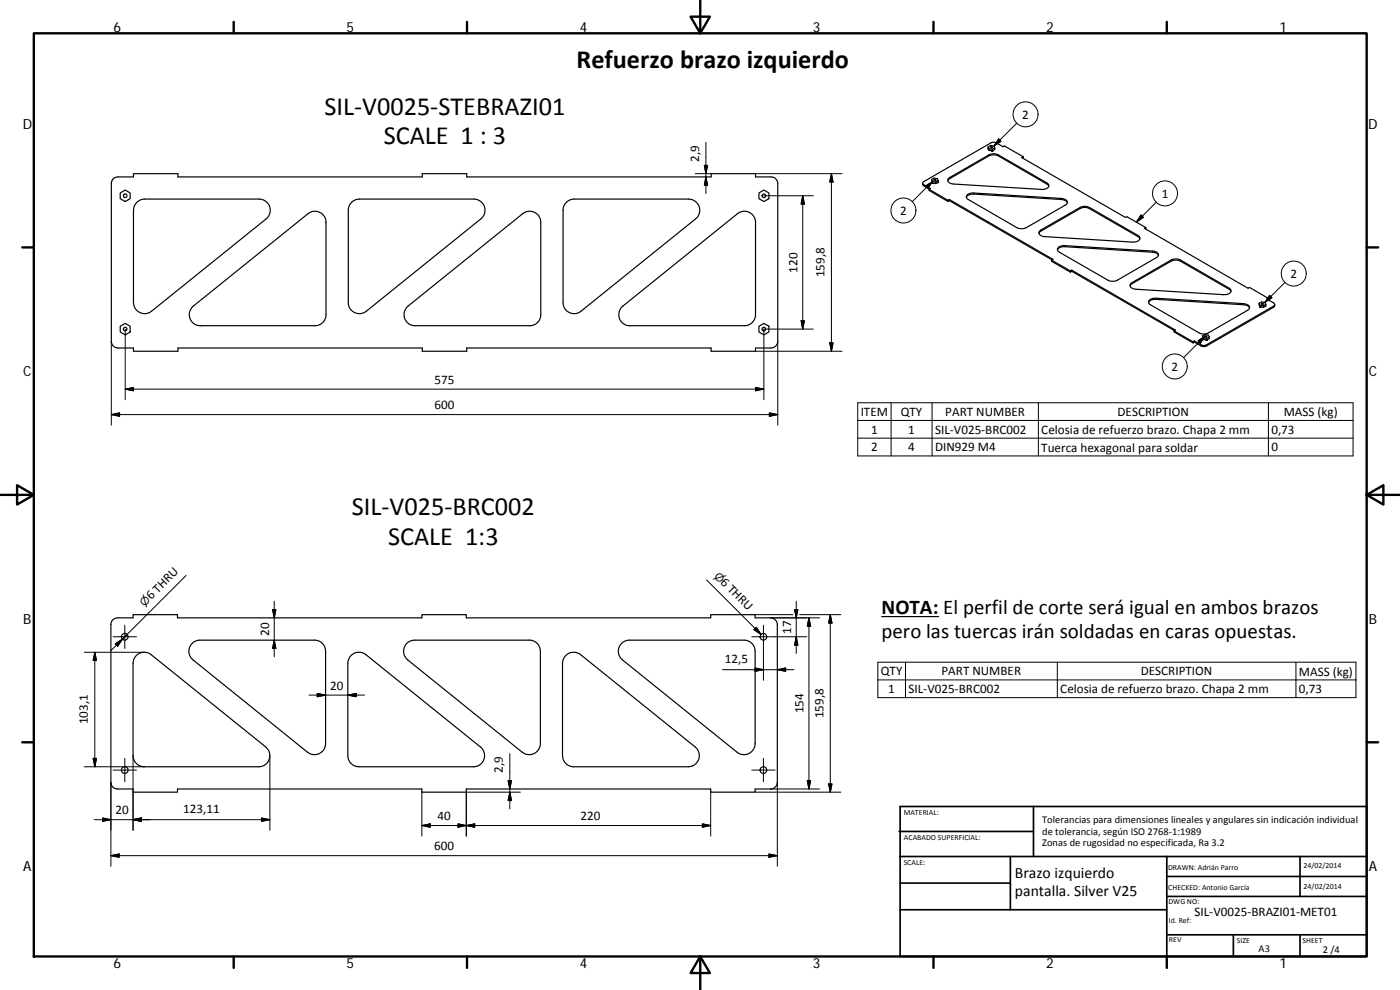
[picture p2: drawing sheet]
<svg xmlns="http://www.w3.org/2000/svg" width="420mm" height="297mm" viewBox="0 0 420 297" stroke-linecap="round" stroke-linejoin="round" font-family="sans-serif">
<g fill="none" stroke="#000" stroke-width=".36">
<path d="M33.9 53.8l1.2-.7h5v-1h13.3v1h73.3v-1h13.4v1h73.3v-1h13.3v1h4.7a1.94 1.94 0 0 1 2 2v47.3a2.04 2.04 0 0 1-2 2h-4.7v1h-13.3v-1h-73.3v1h-13.4v-1h-73.3v1h-13.3v-1h-4.7a2.01 2.01 0 0 1-2-2v-47.3zM36.1 57.9l1.5-.9 1.5 .9v1.7l-1.5 .9-1.5-.9zM227.8 57.9l1.4-.9 1.5 .9v1.7l-1.5 .9-1.4-.9zM276.9 55l.2 .7 1.9 1.1M278.8 56.8l5.7 3.3M278.8 56.8v.3l5.7 3.3M279.6 53.9l.3 .6 .9 .1M279.6 53.9l.7-.5 1 .2 .3 .6M279.6 53.9l.3 1.1M279.9 55l.9 .1M279.9 54.5v.5M280.3 54a.32 .32 0 0 1 .3-.2 .32 .32 0 0 1 .3 .3l-.4 .1z"/>
<path d="M280.8 54.6v.5M281.6 54.2v.6l-.8 .3M281.6 54.2l-.8 .4M284.4 54.2l.4-.5 12-6.9a3.3 3.3 0 0 1 2.8 0l14.8 8.6 .4 .5M284.6 53.6l12.2-7.1a2.98 2.98 0 0 1 2.8 0l14.6 8.4a1.01 1.01 0 0 1 .5 1.2 1.01 1.01 0 0 1-1.2 .7l-27.3-1.6a1.3 1.3 0 0 1-1.6-1.6zM284.9 59.9l-.4 .2M284.9 59.9v.3M284.9 59.9l31.1 17.9-.4 .2M290 59.2a2.09 2.09 0 0 1 2.2-1l26.3 1.7a1.92 1.92 0 0 1 1.8 1M290.3 58.5l1-.5 .9-.1 26.3 1.6a1.28 1.28 0 0 1 1.3 .4 1.28 1.28 0 0 1 .3 1.3l-12.1 7.1a3.3 3.3 0 0 1-2.8 0l-14.6-8.4a.83 .83 0 0 1-.3-1.4zM296.5 44.1l.1 .7M296.6 44.8l.2 .3"/>
<path d="M296.6 44.7v.1M296.8 45.1l1 .3M296.8 44.7l1 .1M296.8 44.7v.4M297.8 44.8v.6M298.5 44.4v.5l-.7 .5M298.5 44.4l-.7 .4M298.5 44.4l-.2-.6-1-.2-.8 .5 .3 .6M307.1 47l-5.7-3.2-.4 .2-2.4-1.3-1.1 .1-20.4 11.8-.2 .3 .2 .4 2.1 1.3-.4 .2M307.1 47l-.4 .3 31.1 18 .4-.3 5.7 3.3M307.1 47l-.2 .5M41.1 60.7l1-.7 1.3-.3h34.4a3.3 3.3 0 0 1 3.1 2.3 3.3 3.3 0 0 1-1 3.7l-34.4 27.7a3.3 3.3 0 0 1-3.5 .4 3.3 3.3 0 0 1-1.9-3v-27.7l.2-1.3z"/>
<path d="M105.5 60.7l1.1-.7 1.3-.3h34.3a3.3 3.3 0 0 1 3.2 2.3 3.3 3.3 0 0 1-1.1 3.7l-34.4 27.7a3.3 3.3 0 0 1-3.5 .4 3.3 3.3 0 0 1-1.9-3v-27.7l.3-1.3zM169.9 60.7l1.1-.7 1.3-.3h34.4a3.3 3.3 0 0 1 3.1 2.3 3.3 3.3 0 0 1-1 3.7l-34.4 27.7a3.3 3.3 0 0 1-3.5 .4 3.3 3.3 0 0 1-1.9-3v-27.7l.2-1.3zM284.5 60.1v.3M284.9 60.2l-.4 .2M284.9 60.2l30.8 17.8M311.8 70l.6-.6 11.7-6.8a3.1 3.1 0 0 1 2.9 0l14.5 8.4 .6 .6M312.1 69.2l12-6.9a3.1 3.1 0 0 1 2.9 0l14.5 8.4a1.02 1.02 0 0 1 .5 1.2 1.02 1.02 0 0 1-1.1 .7l-27.3-1.6a1.28 1.28 0 0 1-1.6-1.6zM315.6 78l5.7 3.3M315.6 78v.4l5.7 3.3M317.4 75a1.99 1.99 0 0 1 2.2-1l26.3 1.7a1.77 1.77 0 0 1 1.8 .9M317.6 74.3l.7-.4 .9-.2 26.7 1.6a1.3 1.3 0 0 1 1.6 1.7l-12.2 7.1a3.2 3.2 0 0 1-2.8 0l-14.6-8.4a.83 .83 0 0 1-.3-1.4zM343.9 68.3l-.4 .2 31.1 18 .4-.3 5.6 3.3"/>
<path d="M343.9 68.3l-.2 .4M36.1 97.9l1.5-.9 1.5 .9v1.7l-1.5 .9-1.5-.9zM57.8 92.1l34.6-28a3.3 3.3 0 0 1 3.6-.4 3.3 3.3 0 0 1 1.8 3v27.7a3.3 3.3 0 0 1-3.3 3.3h-34.3a3.3 3.3 0 0 1-3.1-2 3.3 3.3 0 0 1 .7-3.6zM122.2 92.1l34.7-28a3.3 3.3 0 0 1 3.5-.4 3.3 3.3 0 0 1 1.9 3v27.7a3.3 3.3 0 0 1-3.3 3.3h-34.4a3.3 3.3 0 0 1-3.1-2 3.3 3.3 0 0 1 .7-3.6zM186.6 92.1l34.7-28a3.3 3.3 0 0 1 3.6-.4 3.3 3.3 0 0 1 1.8 3v27.7a3.3 3.3 0 0 1-3.3 3.3h-34.4a3.3 3.3 0 0 1-3-2 3.3 3.3 0 0 1 .6-3.6zM227.8 97.9l1.4-.9 1.5 .9v1.7l-1.5 .9-1.4-.9zM321.3 81.3v.4M321.7 81.1l-.4 .2M321.7 81.4l-.4 .3M321.7 81.1v.3M321.7 81.1l31.1 18-.4 .2M321.7 81.4l30.8 17.8"/>
<path d="M339.1 85.8l.6-.7 11.8-6.7a3.1 3.1 0 0 1 2.8 0l14.6 8.4 .5 .6M339.3 85.1l12.2-7.1a3.2 3.2 0 0 1 2.8 0l14.6 8.5a1 1 0 0 1 .5 1.2 1 1 0 0 1-1.2 .6l-27.3-1.5a1.29 1.29 0 0 1-1.3-.3 1.29 1.29 0 0 1-.3-1.4zM344.7 90.8a2 2 0 0 1 2.2-1l26.3 1.6a1.89 1.89 0 0 1 1.8 1M344.8 90.2a2.51 2.51 0 0 1 2.1-.7l26.3 1.6a1.39 1.39 0 0 1 1.8 1.5l-.6 .5-11.7 6.8a3.1 3.1 0 0 1-2.9 0l-14.8-8.6-.3-.5zM352.4 99.3l5.6 3.3M352.4 99.3v.3l5.6 3.3M377.9 91l.7-.4 1 .1 .3 .6M377.9 91l.2 .6 1 .1M377.9 91l.2 .9M378.1 91.9v.1M378.1 92v.2M378.1 91.6v.6"/>
<path d="M378.1 92.2h1M379.1 91.7v.5M379.9 91.3v.6l-.8 .3M379.9 91.3l-.8 .4M380.6 89.5l-.4 .2 2.2 1.3 .2 .3-.2 .4-20.3 11.7-1.2 .2-2.5-1.3M380.6 89.5l-.1 .4M382.6 91.4l-.1 .4-.3 .4-20.1 11.6-.7 .2-.8-.1-2.2-1.3M358 102.6v.3M358.4 102.3l-.4 .3M358.4 102.3v.3M358.4 102.6l-.4 .3M360.9 100.8l.3 1.1"/>
<path d="M360.9 100.8l.7-.4 1 .2 .3 .5M360.9 100.8l.3 .6M361.2 101.9l1 .2M361.2 101.4v.5M362.2 101.5v.6M362.9 101.1v.5l-.7 .5M362.9 101.1l-.7 .4-1-.1M34 185.9l1.3-.5h4.6v-1h13.4v1h73.3v-1h13.3v1h73.4v-1h13.3v1h4.7a2.08 2.08 0 0 1 2 2v47.3a2.05 2.05 0 0 1-2 2h-4.7v1h-13.3v-1h-73.4v1h-13.3v-1h-73.3v1h-13.4v-1h-4.6a1.97 1.97 0 0 1-2-2v-47.3l.2-1zM40.9 196.7a3.4 3.4 0 0 1 4.5-.3l34.3 27.7a3.3 3.3 0 0 1 1.1 3.7 3.3 3.3 0 0 1-3.2 2.3h-34.3a3.4 3.4 0 0 1-3.4-3.4v-27.7l.3-1.3zM57.7 193l.6-.5 1.7-.4h34.4a3.3 3.3 0 0 1 3.3 3.3v27.7a3.3 3.3 0 0 1-1.9 3 3.3 3.3 0 0 1-3.5-.4l-34.4-27.7a3.3 3.3 0 0 1-.2-5zM105.4 196.7a3.3 3.3 0 0 1 4.4-.3l34.4 27.7a3.3 3.3 0 0 1 1 3.7 3.3 3.3 0 0 1-3.1 2.3h-34.4a3.4 3.4 0 0 1-3.3-3.4v-27.7l.3-1.3zM122.1 193l1.1-.7 1.3-.2h34.3a3.3 3.3 0 0 1 3.4 3.3v27.7a3.3 3.3 0 0 1-1.9 3 3.3 3.3 0 0 1-3.6-.4l-34.3-27.7a3.4 3.4 0 0 1-.3-5z"/>
<path d="M169.8 196.7a3.4 3.4 0 0 1 4.5-.3l34.3 27.7a3.3 3.3 0 0 1 1.1 3.7 3.3 3.3 0 0 1-3.2 2.3h-34.3a3.4 3.4 0 0 1-3.4-3.4v-27.7l.3-1.3zM264.6 185h17.1M226.6 223.1a3.3 3.3 0 0 1-1.9 3 3.3 3.3 0 0 1-3.5-.4l-34.4-27.7a3.3 3.3 0 0 1-1-3.7 3.3 3.3 0 0 1 3.1-2.2h34.4a3.3 3.3 0 0 1 3.3 3.3v27.7"/>
<circle cx="37.6" cy="58.7" r=".53"/>
<circle cx="229.2" cy="58.7" r=".55"/>
<circle cx="297.5" cy="44.3" r=".27"/>
<circle cx="37.6" cy="98.7" r=".54"/>
<circle cx="229.2" cy="98.7" r=".53"/>
<circle cx="378.9" cy="91.1" r=".28"/>
<circle cx="361.9" cy="101" r=".27"/>
<circle cx="37.4" cy="191.1" r="1"/>
<circle cx="229.1" cy="191.1" r="1"/>
<circle cx="37.4" cy="231.1" r="1.01"/>
<circle cx="229.1" cy="231.1" r="1.01"/>
</g>
<g fill="none" stroke="#000" stroke-width=".71">
<path d="M10.1 10h400.1v277h-400.1zM70.1 6.6v3.4M140.2 6.6v3.4M207.3 5h5.8l-2.9 5zM210.2 0v10M280.2 6.6v3.4M350.2 6.6v3.4M6.7 74.2h3.4M410.2 74.2h3.4M.2 148.5h9.9M5.1 145.6l5 2.9-5 2.9zM410.2 148.5l5-2.9v5.8z"/>
<path d="M410.2 148.5h9.9M6.7 222.7h3.4M410.2 222.7h3.4M70.1 287v3.4M140.2 287v3.4M210.2 287l2.9 5h-5.8zM210.2 287v10M280.2 287v3.4M350.2 287v3.4"/>
</g>
<g fill="none" stroke="#000" stroke-width=".51">
<path d="M269.8 249.5h40.4M270.1 257h140.1M270.1 242h140.1v45h-140.1zM303.2 257v16M310.2 242v15M350.2 257v30M390.2 257v12M270.1 273h80.1M270.1 265h33.1M350.2 269h60M350.2 263h60M350.2 280.5h60"/>
<path d="M370.2 280.5v6.5M390.2 280.5v6.5"/>
</g>
<g fill="none" stroke="#000" stroke-width=".3">
<path d="M305.1 37l-6.8 6.8M208.7 52.1h4.7M211.4 49.6h1l-.6 2.5zM211.8 42.7v15.4M211.8 53.1l.6 2.5h-1zM226.7 52.1h26M229.2 58.7h14.9M240.9 58.7v40M240.9 58.7l.5 2.5h-1zM249.5 52.1v53.3M249.5 52.1l.5 2.5h-1zM277.7 55.9l2.2-1.4-1.5 2.1z"/>
<path d="M279.9 54.5l-6.1 6M299.7 41.7l.7 .7-2.1 1.4zM342.4 64.5l.7 .7-2.1 1.5zM347 60.7l-6 6M37.6 98.7v21.2M240.4 96.2h1l-.5 2.5zM244.1 98.7h-14.9v21.2M381 88.6l.7 .7-2.1 1.4zM385.6 84.7l-6 6M33.4 102.4v25.2M37.6 116.8l2.5-.5v1zM37.6 116.8h191.6"/>
<path d="M226.7 116.3l2.5 .5-2.5 .5zM226.7 105.4h26M233.4 102.4v25.2M249 102.9h1l-.5 2.5zM359.6 102.3l2.1-1.5-1.5 2.2zM361.7 100.8l-6.5 6.5M33.4 124.4l2.5-.5v1zM33.4 124.4h200M230.9 123.9l2.5 .5-2.5 .5zM257.4 120.8h148.7v16h-148.7zM257.4 126.2h148.7M257.4 131.5h148.7"/>
<path d="M267.4 120.8v16M279.7 120.8v16M311.6 120.8v16M380.7 120.8v16M55.8 172.7l-19.1 19.1M212 174l16.4 16.4M25.3 195.7h18M28.5 195.7v34.4M28.5 195.7l.5 2.5h-1.1zM33.9 191.1h7M34.6 193.2l2.1-1.4-1.4 2.1zM36.7 191.8l-3.5 3.5"/>
<path d="M37.5 187.6v7M38.2 190.4l-1.5 1.4M81.8 182.9h1l-.5 2.5zM82.3 180.4v16.7M82.3 192.1l.5 2.5h-1zM225.6 191.1h16.5M226.3 188.9l.7-.7 1.4 2.2zM226.6 184.4h11.3M229.1 187.6v16.5M231.3 185.4h14.6M238.5 182.9h.9l-.4 2.5zM239 180.4v15.6"/>
<path d="M239 191.1l.4 2.5h-.9zM240 184.4h12.4M242.8 185.4l.5 2.5h-1zM242.8 185.4v51.3M249.2 184.4v53.3M249.2 184.4l.5 2.5h-1zM263.5 198.7h143.4v10.6h-143.4zM271.7 198.7v10.6M317.3 198.7v10.6M388.9 198.7v10.6M92.7 208.6h16.7M95.2 208.1l2.5 .5-2.5 .5z"/>
<path d="M104.4 208.6l2.5-.5v1zM216.8 200.9h21.5M226.6 200.4l2.5 .5-2.5 .5zM233.3 200.9l2.5-.5v1zM263.5 204h143.4M25.3 230.1h12M27.9 227.5h1.1l-.5 2.6zM33.3 234.7v25.2M33.9 231.1h7M37.5 227.5v7.1M37.5 230.1h5.8M39.9 226.7v4.2"/>
<path d="M39.9 231.2v17.9M81 226.7v22.4M126.6 237.7v13.2M152.5 234.2h1l-.5 2.5zM153 226.1v16.6M153 237.7l.5 2.5h-1zM156.2 237.7h-16.3v13.2M213.3 237.7v13.2M225.6 231.1h7M226.6 237.7h25.8M229.1 227.5v7.1M231.3 236.7h14.6"/>
<path d="M233.3 234.7v25.2M242.3 234.2h1l-.5 2.5zM248.7 235.2h1l-.5 2.5zM28.3 245.9h52.7M30.8 245.4l2.5 .5-2.5 .5zM33.3 256.7l2.5-.5v1zM33.3 256.7h200M39.9 245.9l2.5-.5v1zM78.5 245.4l2.5 .5-2.5 .5zM126.6 247.7l2.5-.5v1zM126.6 247.7h86.7M137.4 247.2l2.5 .5-2.5 .5z"/>
<path d="M139.9 247.7l2.6-.5v1zM210.8 247.2l2.5 .5-2.5 .5zM230.8 256.2l2.5 .5-2.5 .5z"/>
<circle cx="307.8" cy="34.3" r="3.7"/>
<circle cx="349.6" cy="58" r="3.7"/>
<circle cx="271.1" cy="63.2" r="3.7"/>
<circle cx="388.3" cy="82.1" r="3.7"/>
<circle cx="352.6" cy="109.9" r="3.7"/>
</g>
<g fill="#000" stroke="#000" stroke-width=".3">
<path d="M211.4 49.6h1l-.6 2.5zM211.8 53.1l.6 2.5h-1zM249.5 52.1l.5 2.5h-1zM277.7 55.9l2.2-1.4-1.5 2.1zM299.7 41.7l.7 .7-2.1 1.4zM240.9 58.7l.5 2.5h-1zM342.4 64.5l.7 .7-2.1 1.5zM240.4 96.2h1l-.5 2.5zM381 88.6l.7 .7-2.1 1.4zM37.6 116.8l2.5-.5v1zM226.7 116.3l2.5 .5-2.5 .5zM249 102.9h1l-.5 2.5z"/>
<path d="M359.6 102.3l2.1-1.5-1.5 2.2zM33.4 124.4l2.5-.5v1zM230.9 123.9l2.5 .5-2.5 .5zM28.5 195.7l.5 2.5h-1.1zM34.6 193.2l2.1-1.4-1.4 2.1zM81.8 182.9h1l-.5 2.5zM82.3 192.1l.5 2.5h-1zM226.3 188.9l.7-.7 1.4 2.2zM238.5 182.9h.9l-.4 2.5zM239 191.1l.4 2.5h-.9zM242.8 185.4l.5 2.5h-1zM249.2 184.4l.5 2.5h-1z"/>
<path d="M95.2 208.1l2.5 .5-2.5 .5zM104.4 208.6l2.5-.5v1zM226.6 200.4l2.5 .5-2.5 .5zM233.3 200.9l2.5-.5v1zM27.9 227.5h1.1l-.5 2.6zM152.5 234.2h1l-.5 2.5zM242.3 234.2h1l-.5 2.5zM248.7 235.2h1l-.5 2.5zM30.8 245.4l2.5 .5-2.5 .5zM33.3 256.7l2.5-.5v1zM39.9 245.9l2.5-.5v1zM78.5 245.4l2.5 .5-2.5 .5z"/>
<path d="M126.6 247.7l2.5-.5v1zM137.4 247.2l2.5 .5-2.5 .5zM139.9 247.7l2.6-.5v1zM153 237.7l.5 2.5h-1zM210.8 247.2l2.5 .5-2.5 .5zM230.8 256.2l2.5 .5-2.5 .5z"/>
</g>
<g font-size="7.9">
<text x="173" y="20.5">Refuerzo brazo izquierdo</text>
<text x="97.4" y="34.4">SIL‐V0025‐STEBRAZI01</text>
<text x="115.2" y="43.3">SCALE 1 : 3</text>
<text x="105.6" y="154.4">SIL‐V025‐BRC002</text>
<text x="116.5" y="163.4">SCALE 1:3</text>
</g>
<g font-size="6.3">
<text x="264.6" y="184.1">NOTA: El perfil de corte será igual en ambos brazos</text>
<text x="264.6" y="191.3">pero las tuercas irán soldadas en caras opuestas.</text>
</g>
<g font-size="4.7">
<text x="304.6" y="263.5">Brazo izquierdo</text>
<text x="304.6" y="268.9">pantalla. Silver V25</text>
</g>
<g font-size="4.2">
<text x="34" y="9.6">6</text>
<text x="104" y="9.6">5</text>
<text x="174" y="9.6">4</text>
<text x="244" y="9.6">3</text>
<text x="314" y="9.6">2</text>
<text x="384" y="9.6">1</text>
<text x="6.8" y="38.7">D</text>
<text x="410.6" y="38.7">D</text>
<text x="7" y="112.9">C</text>
<text x="410.8" y="112.9">C</text>
<text x="7" y="187.1">B</text>
<text x="410.8" y="187.1">B</text>
<text x="7" y="261.3">A</text>
<text x="410.8" y="261.3">A</text>
<text x="34" y="290.4">6</text>
<text x="104" y="290.4">5</text>
<text x="174" y="290.4">4</text>
<text x="244" y="290.4">3</text>
<text x="314" y="290.4">2</text>
<text x="384" y="290.4">1</text>
</g>
<g font-size="3.9">
<text x="306.8" y="35.6">2</text>
<text x="209.8" y="48.5" transform="rotate(-90 209.8 48.5)">2,9</text>
<text x="348.6" y="59.3">1</text>
<text x="270.1" y="64.4">2</text>
<text x="239.3" y="81.8" transform="rotate(-90 239.3 81.8)">120</text>
<text x="247.4" y="83.2" transform="rotate(-90 247.4 83.2)">159,8</text>
<text x="387.3" y="83.4">2</text>
<text x="351.6" y="111.2">2</text>
<text x="130.4" y="115.2">575</text>
<text x="130.4" y="122.9">600</text>
<text x="258.3" y="124.8">ITEM</text>
<text x="270.3" y="124.8">QTY</text>
<text x="283.7" y="124.8">PART NUMBER</text>
<text x="335.4" y="124.8">DESCRIPTION</text>
<text x="385.3" y="124.9">MASS (kg)</text>
<text x="261.4" y="130.1">1</text>
<text x="272.6" y="130.1">1</text>
<text x="280.6" y="130.1">SIL‐V025‐BRC002</text>
<text x="312.5" y="130.2">Celosia de refuerzo brazo. Chapa 2 mm</text>
<text x="381.6" y="130.1">0,73</text>
<text x="261.4" y="135.4">2</text>
<text x="272.6" y="135.4">4</text>
<text x="280.6" y="135.4">DIN929 M4</text>
<text x="312.5" y="135.5">Tuerca hexagonal para soldar</text>
<text x="381.6" y="135.4">0</text>
<text x="216.1" y="175" transform="rotate(45 216.1 175)">6 THRU</text>
<text x="45.3" y="180.1" transform="rotate(-45 45.3 180.1)">6 THRU</text>
<text x="80.8" y="190.7" transform="rotate(-90 80.8 190.7)">20</text>
<text x="237.4" y="190.2" transform="rotate(-90 237.4 190.2)">17</text>
<text x="217.6" y="198.8">12,5</text>
<text x="264.3" y="202.6">QTY</text>
<text x="282.6" y="202.6">PART NUMBER</text>
<text x="342.4" y="202.6">DESCRIPTION</text>
<text x="389.8" y="202.7">MASS (kg)</text>
<text x="99.1" y="207">20</text>
<text x="266.6" y="207.9">1</text>
<text x="272.6" y="207.9">SIL‐V025‐BRC002</text>
<text x="318.2" y="208">Celosia de refuerzo brazo. Chapa 2 mm</text>
<text x="389.8" y="207.9">0,73</text>
<text x="241.2" y="214" transform="rotate(-90 241.2 214)">154</text>
<text x="247.1" y="215.5" transform="rotate(-90 247.1 215.5)">159,8</text>
<text x="26.4" y="217.3" transform="rotate(-90 26.4 217.3)">103,1</text>
<text x="150.9" y="231.8" transform="rotate(-90 150.9 231.8)">2,9</text>
<text x="34.6" y="244.4">20</text>
<text x="55" y="243.8">123,11</text>
<text x="131.3" y="246.1">40</text>
<text x="174.2" y="246.1">220</text>
<text x="130.3" y="255.2">600</text>
<text x="358.5" y="274.9">SIL‐V0025‐BRAZI01‐MET01</text>
</g>
<g font-size="3.3">
<text x="214.1" y="173" transform="rotate(45 214.1 173)">⌀</text>
<text x="43.4" y="182.1" transform="rotate(-45 43.4 182.1)">⌀</text>
</g>
<g font-size="3.1">
<text x="312.8" y="246.8">Tolerancias para dimensiones lineales y angulares sin indicación individual</text>
<text x="312.8" y="250.4">de tolerancia, según ISO 2768‐1:1989</text>
<text x="312.8" y="254">Zonas de rugosidad no especificada, Ra 3.2</text>
<text x="377.7" y="285.6">A3</text>
<text x="397" y="285.9">2 /4</text>
</g>
<g font-size="2.4">
<text x="271.2" y="244.4">MATERIAL:</text>
<text x="271.3" y="251.9">ACABADO SUPERFICIAL:</text>
<text x="271.2" y="259.7">SCALE:</text>
<text x="350.6" y="260.9">DRAWN: Adrián Parro</text>
<text x="391.2" y="260.6">24/02/2014</text>
<text x="350.6" y="267">CHECKED: Antonio García</text>
<text x="391.2" y="266.6">24/02/2014</text>
<text x="350.7" y="271.4">DWG NO:</text>
<text x="350.8" y="276.8">Id. Ref:</text>
<text x="350.8" y="282.8">REV</text>
<text x="371.2" y="282.9">SIZE</text>
<text x="390.9" y="282.9">SHEET</text>
</g>
</svg>
